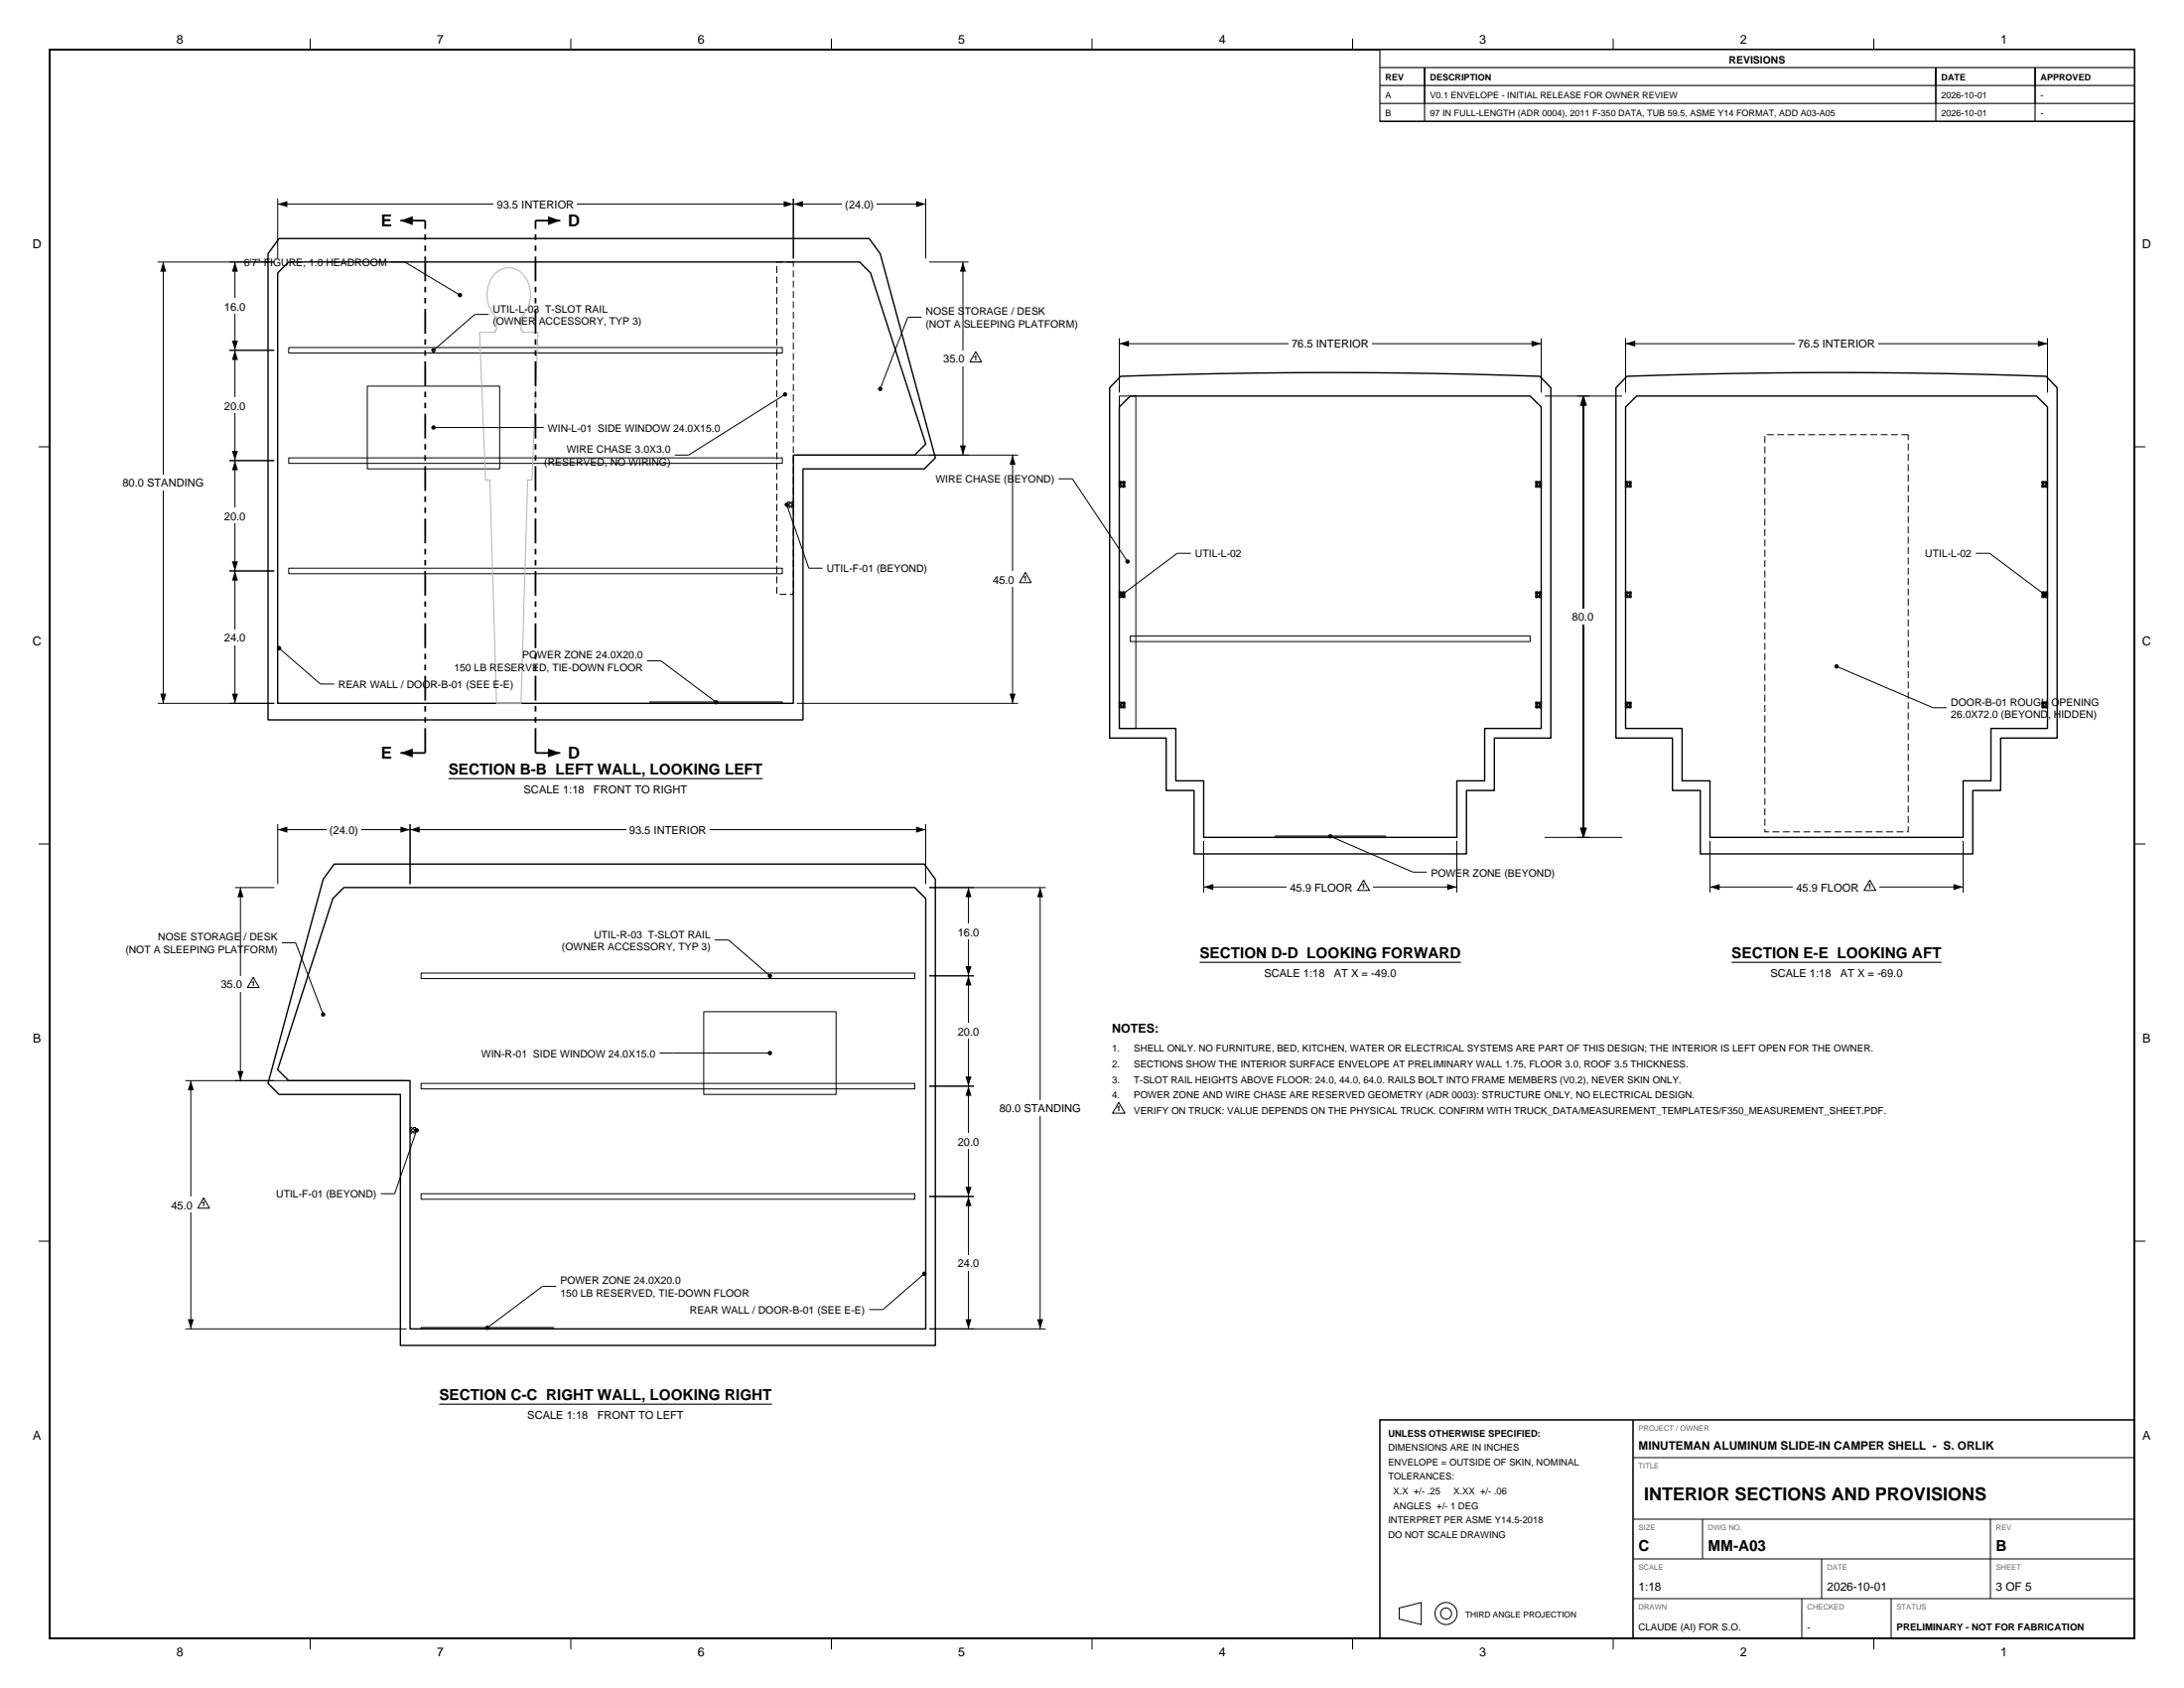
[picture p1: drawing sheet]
<svg xmlns="http://www.w3.org/2000/svg" width="559mm" height="432mm" viewBox="0 0 559 432" stroke-linecap="round" stroke-linejoin="round" font-family="sans-serif">
<path d="M12.7 12.7h533.4v406.4h-533.4z" fill="none" stroke="#000" stroke-width=".49"/>
<g fill="none" stroke="#000" stroke-width=".25">
<path d="M79.4 9.9v2.8M146 9.9v2.8M212.7 9.9v2.8M279.4 9.9v2.8M346.1 9.9v2.8M412.7 9.9v2.8M479.4 9.9v2.8M9.9 114.3h2.8M546.1 114.3h2.8M9.9 215.9h2.8M546.1 215.9h2.8M9.9 317.5h2.8"/>
<path d="M546.1 317.5h2.8M417.8 372.9h128.3M417.8 388.6h128.3M417.8 398.8h128.3M435.6 388.6v10.2M466.1 398.8v10.1M509.3 388.6v20.3M79.4 419.1v2.8M146 419.1v2.8M212.7 419.1v2.8M279.4 419.1v2.8M346.1 419.1v2.8"/>
<path d="M358 411.3l5.6-1.4v5.7l-5.6-1.4zM412.7 419.1v2.8M417.8 408.9h128.3M461 408.9v10.2M479.4 419.1v2.8M483.9 408.9v10.2"/>
<circle cx="370" cy="412.7" r="2.82"/>
<circle cx="370" cy="412.7" r="1.41"/>
</g>
<path d="M353.1 363.2h193v55.9h-193zM417.8 363.2v55.9" fill="none" stroke="#000" stroke-width=".39"/>
<path d="M353.1 12.7h193v18.3h-193z" fill-rule="evenodd" fill="#fff" stroke="#000" stroke-width=".28"/>
<path d="M353.1 17.3h193M364.5 17.3v13.7M495.3 17.3v13.7M520.7 17.3v13.7M353.1 21.9h193M353.1 26.5h193M353.1 31h193M114.7 199.2h80.4" fill="none" stroke="#000" stroke-width=".28"/>
<path d="M71 69.8l2.9-2.8h146l2.8 2.8 14.2 43.8-2.9 2.8h-31v63.5h-132zM71.4 61h151l2.8 3.9 14.1 52.2-2.8 2.8h-31v64.2h-136.9v-119.2z" fill="none" stroke="#000" stroke-width=".35"/>
<path d="M73.9 88.9h126.3v1.4h-126.3zM94 98.8h33.8v21.1h-33.8zM73.9 117.1h126.3v1.4h-126.3zM201.6 128.4h.5v.4h.4v-.4h.5v.5h-.4v.4h.4v.5h-.5v-.3h-.4v.3h-.5v-.5h.3v-.4h-.3zM58.7 146h11.5M60.1 146v33.9M73.9 145.3h126.3v1.5h-126.3zM58.7 179.9h11.5M166.3 179.6h33.9v.3h-33.9z" fill="none" stroke="#000" stroke-width=".25"/>
<path d="M198.8 67h4.2v85h-4.2z" fill="none" stroke="#000" stroke-width=".25" stroke-dasharray="1.8 .9" stroke-linecap="butt"/>
<path d="M126.8 69.9a4.9 4.9 0 0 1 7.8 1.3 8.1 8.1 0 0 1-1.3 9.9v3.4h.4l-.1 .5h4l-1.5 37.8h-1.1l-1.7 57.1h-6.3l-1.7-57.1h-1.1l-1.5-37.6v-.2h4v-.5h.3v-3.4a8 8 0 0 1-.2-11.2z" fill="none" stroke="#b3b3b3" stroke-width=".25"/>
<path d="M108.8 192.6v-136.2M137 192.6v-136.2" fill="none" stroke="#000" stroke-width=".46" stroke-dasharray="6.3 1.4 1.4 1.4 1.4 1.4" stroke-linecap="butt"/>
<path d="M102.4 56.4h6.4M137 56.4h6.4M102.4 192.6h6.4M137 192.6h6.4" fill="none" stroke="#000" stroke-width=".46"/>
<path d="M102.4 56.4l3.2-1.1v2.3zM140.2 55.3l3.2 1.1-3.2 1.2zM60.1 146l.8 2.5h-1.6zM59.3 177.4h1.6l-.8 2.5zM102.4 192.6l3.2-1.1v2.2zM140.2 191.5l3.2 1.1-3.2 1.1z" fill="#000"/>
<path d="M56.7 161h6.9v3.9h-6.9z" fill-rule="evenodd" fill="#fff"/>
<path d="M58.7 117.8h11.5M60.1 117.8v28.2M58.7 146h11.5" fill="none" stroke="#000" stroke-width=".25"/>
<path d="M60.1 117.8l.8 2.5h-1.6zM59.3 143.6h1.6l-.8 2.4z" fill="#000"/>
<path d="M56.7 130h6.9v3.9h-6.9z" fill-rule="evenodd" fill="#fff"/>
<path d="M58.7 89.6h11.5M60.1 89.6v28.2M58.7 117.8h11.5" fill="none" stroke="#000" stroke-width=".25"/>
<path d="M60.1 89.6l.8 2.5h-1.6zM59.3 115.4h1.6l-.8 2.4z" fill="#000"/>
<path d="M56.7 101.8h6.9v3.9h-6.9z" fill-rule="evenodd" fill="#fff"/>
<path d="M58.7 67h11.5M60.1 67v22.6M58.7 89.6h11.5" fill="none" stroke="#000" stroke-width=".25"/>
<path d="M60.1 67l.8 2.5h-1.6zM59.3 87.1h1.6l-.8 2.5z" fill="#000"/>
<path d="M56.7 76.4h6.9v3.9h-6.9z" fill-rule="evenodd" fill="#fff"/>
<path d="M40.4 67h29.8M41.8 67v112.9M40.4 179.9h29.8" fill="none" stroke="#000" stroke-width=".25"/>
<path d="M41.8 67l.7 2.5h-1.5zM41 177.4h1.5l-.7 2.5z" fill="#000"/>
<path d="M30.6 121.5h22.3v3.9h-22.3z" fill-rule="evenodd" fill="#fff"/>
<path d="M71 50.8v15.3M71 52.2h132M203 50.8v15.3" fill="none" stroke="#000" stroke-width=".25"/>
<path d="M71 52.2l2.5-.8v1.6zM200.5 51.4l2.5 .8-2.5 .8z" fill="#000"/>
<path d="M126.4 50.3h21.2v3.9h-21.2z" fill-rule="evenodd" fill="#fff"/>
<path d="M203 50.8v15.3M203 52.2h33.9M236.9 50.8v15.3" fill="none" stroke="#000" stroke-width=".25"/>
<path d="M203 52.2l2.5-.8v1.6zM234.4 51.4l2.5 .8-2.5 .8z" fill="#000"/>
<path d="M215.5 50.3h8.8v3.9h-8.8z" fill-rule="evenodd" fill="#fff"/>
<path d="M237.7 67h10.1M246.4 67v49.4M237.7 116.4h10.1" fill="none" stroke="#000" stroke-width=".25"/>
<path d="M246.4 67l.8 2.5h-1.6zM245.6 113.9h1.6l-.8 2.5z" fill="#000"/>
<path d="M240.6 89.8h11.5v3.9h-11.5z" fill-rule="evenodd" fill="#fff"/>
<path d="M249.7 90l1.5 2.6h-3z" fill="#fff" stroke="#000" stroke-width=".25"/>
<path d="M203.9 116.4h56.6M259.1 116.4v63.5M203.9 179.9h56.6" fill="none" stroke="#000" stroke-width=".25"/>
<path d="M259.1 116.4l.8 2.5h-1.6zM258.3 177.4h1.6l-.8 2.5z" fill="#000"/>
<path d="M253.3 146.2h11.5v3.9h-11.5z" fill-rule="evenodd" fill="#fff"/>
<path d="M262.4 146.4l1.5 2.6h-3z" fill="#fff" stroke="#000" stroke-width=".25"/>
<g fill="none" stroke="#000" stroke-width=".25">
<path d="M100 67h3.6l14.1 8.5M125 80.4h-3.5l-10.6 9.2M235.8 81.1h-3.5l-7.1 18.4M110.9 109.4h28.2M200.9 100.9l-24.7 15.5h-3.6M201.3 129.1l5.6 16.2h3.6M71.4 165.8l10.6 9.2h3.5M165.6 169.1h3.5l14.1 10.5M107.7 248.9h126.3v1.4h-126.3zM180.1 258.8h33.8v21.2h-33.8zM107.7 277.1h126.3v1.5h-126.3zM104.9 288.4h.5v.4h.4v-.4h.5v.6h-.3v.3h.3v.5h-.5v-.3h-.4v.3h-.5v-.5h.4v-.3h-.4z"/>
<path d="M107.7 305.4h126.3v1.4h-126.3zM237.7 306.1h11.5M247.8 306.1v33.8M107.7 339.6h33.9v.3h-33.9zM237.7 339.9h11.5"/>
</g>
<g fill="#000">
<path d="M247.8 306.1l.8 2.4h-1.6zM247 337.5h1.6l-.8 2.4z"/>
<circle cx="117.7" cy="75.5" r=".56"/>
<circle cx="110.9" cy="89.6" r=".56"/>
<circle cx="225.2" cy="99.5" r=".56"/>
<circle cx="110.9" cy="109.4" r=".56"/>
<circle cx="200.9" cy="100.9" r=".56"/>
<circle cx="201.3" cy="129.1" r=".56"/>
<circle cx="71.4" cy="165.8" r=".56"/>
<circle cx="183.2" cy="179.6" r=".56"/>
</g>
<path d="M85.2 229.9l2.8-2.9h146l2.9 2.9v110h-132v-63.5h-31l-2.9-2.8zM85.5 221h151l2.8 3.9v119.3h-136.9v-64.2h-31l-2.8-2.9 14.1-52.2z" fill="none" stroke="#000" stroke-width=".35"/>
<path d="M112.4 359.2h85.1" fill="none" stroke="#000" stroke-width=".28"/>
<path d="M244.3 321.1h6.9v3.8h-6.9z" fill-rule="evenodd" fill="#fff"/>
<path d="M237.7 277.8h11.5M247.8 277.8v28.3M237.7 306.1h11.5" fill="none" stroke="#000" stroke-width=".25"/>
<path d="M247.8 277.8l.8 2.5h-1.6zM247 303.6h1.6l-.8 2.5z" fill="#000"/>
<path d="M244.3 290h6.9v3.9h-6.9z" fill-rule="evenodd" fill="#fff"/>
<path d="M237.7 249.6h11.5M247.8 249.6v28.2M237.7 277.8h11.5" fill="none" stroke="#000" stroke-width=".25"/>
<path d="M247.8 249.6l.8 2.5h-1.6zM247 275.4h1.6l-.8 2.4z" fill="#000"/>
<path d="M244.3 261.8h6.9v3.9h-6.9z" fill-rule="evenodd" fill="#fff"/>
<path d="M237.7 227h11.5M247.8 227v22.6M237.7 249.6h11.5" fill="none" stroke="#000" stroke-width=".25"/>
<path d="M247.8 227l.8 2.5h-1.6zM247 247.2h1.6l-.8 2.4z" fill="#000"/>
<path d="M244.3 236.4h6.9v3.9h-6.9z" fill-rule="evenodd" fill="#fff"/>
<path d="M237.7 227h29.8M266.1 227v112.9M237.7 339.9h29.8" fill="none" stroke="#000" stroke-width=".25"/>
<path d="M266.1 227l.8 2.5h-1.5zM265.4 337.5h1.5l-.8 2.4z" fill="#000"/>
<path d="M255 281.6h22.3v3.8h-22.3z" fill-rule="evenodd" fill="#fff"/>
<path d="M104.9 210.8v15.4M104.9 212.2h132M236.9 210.8v15.4" fill="none" stroke="#000" stroke-width=".25"/>
<path d="M104.9 212.2l2.5-.7v1.5zM234.4 211.5l2.5 .7-2.5 .8z" fill="#000"/>
<path d="M160.3 210.3h21.2v3.9h-21.2z" fill-rule="evenodd" fill="#fff"/>
<path d="M71 210.8v15.4M71 212.2h33.9M104.9 210.8v15.4" fill="none" stroke="#000" stroke-width=".25"/>
<path d="M71 212.2l2.5-.7v1.5zM102.4 211.5l2.5 .7-2.5 .8z" fill="#000"/>
<path d="M83.6 210.3h8.8v3.9h-8.8z" fill-rule="evenodd" fill="#fff"/>
<path d="M60.1 227h10.1M61.5 227v49.4M60.1 276.4h10.1" fill="none" stroke="#000" stroke-width=".25"/>
<path d="M61.5 227l.8 2.5h-1.6zM60.7 274h1.6l-.8 2.4z" fill="#000"/>
<path d="M55.8 249.8h11.5v3.9h-11.5z" fill-rule="evenodd" fill="#fff"/>
<path d="M64.8 250l1.5 2.6h-3z" fill="#fff" stroke="#000" stroke-width=".25"/>
<path d="M47.4 276.4h56.6M48.8 276.4v63.5M47.4 339.9h56.6" fill="none" stroke="#000" stroke-width=".25"/>
<path d="M48.8 276.4l.8 2.5h-1.6zM48 337.5h1.6l-.8 2.4z" fill="#000"/>
<path d="M43.1 306.2h11.5v3.9h-11.5z" fill-rule="evenodd" fill="#fff"/>
<path d="M52.1 306.4l1.5 2.7h-3z" fill="#fff" stroke="#000" stroke-width=".25"/>
<g fill="none" stroke="#000" stroke-width=".25">
<path d="M286.4 86.5v13.9M286.4 87.9h107.9M394.3 86.5v13.9M286.4 101.3h4.2v85h-4.2zM270.9 122.5h3.5l14.1 21.2M289.2 162.7h102.3v1.4h-102.3zM326.2 213.9h28.3v.3h-28.3zM340.4 213.9l21.1 9.2h3.6M72.1 241.2h3.5l7.1 18.3M182.9 240.5h3.5l10.6 9.1M168.8 269.4h28.2M106.6 289.1l-5.6 16.3h-3.6"/>
<path d="M142.3 329.1h-3.5l-14.1 10.6M236.5 325.8l-10.6 9.2h-3.5"/>
</g>
<g fill="#000">
<path d="M286.4 87.9l2.5-.8v1.6zM391.9 87.1l2.4 .8-2.4 .8z"/>
<circle cx="288.5" cy="143.7" r=".56"/>
<circle cx="340.4" cy="213.9" r=".56"/>
<circle cx="82.7" cy="259.5" r=".56"/>
<circle cx="197" cy="249.6" r=".56"/>
<circle cx="197" cy="269.4" r=".56"/>
<circle cx="106.6" cy="289.1" r=".56"/>
<circle cx="124.7" cy="339.7" r=".56"/>
<circle cx="236.5" cy="325.8" r=".56"/>
</g>
<path d="M286.7 96.3a1504.5 1504.5 0 0 1 107.3 0l2.8 2.9v89.6h-14.5v13.4h-7.1v16.2h-69.7v-16.2h-7.1v-13.4h-14.5v-89.6zM289.2 101.3h102.3l2.8 2.8v82.2h-14.4v13.4h-7.2v14.5h-64.7v-14.5h-7.2v-13.4h-14.4v-82.2zM286.4 123.2h.5v.4h.4v-.4h.5v.5h-.4v.4h.4v.5h-.5v-.4h-.4v.4h-.5v-.5h.4v-.4h-.4zM392.9 123.2h.5v.4h.4v-.4h.5v.5h-.3v.4h.3v.5h-.5v-.4h-.4v.4h-.5v-.5h.4v-.4h-.4zM286.4 151.4h.5v.4h.4v-.4h.5v.5h-.4v.4h.4v.5h-.5v-.3h-.4v.3h-.5v-.5h.4v-.4h-.4zM392.9 151.4h.5v.4h.4v-.4h.5v.5h-.3v.4h.3v.5h-.5v-.3h-.4v.3h-.5v-.5h.4v-.4h-.4zM286.4 179.6h.5v.4h.4v-.4h.5v.6h-.4v.3h.4v.5h-.5v-.3h-.4v.3h-.5v-.5h.4v-.3h-.4zM392.9 179.6h.5v.4h.4v-.4h.5v.6h-.3v.3h.3v.5h-.5v-.3h-.4v.3h-.5v-.5h.4v-.3h-.4z" fill="none" stroke="#000" stroke-width=".35"/>
<path d="M306.9 246.2h66.9" fill="none" stroke="#000" stroke-width=".28"/>
<path d="M329.8 86h21.1v3.9h-21.1z" fill-rule="evenodd" fill="#fff"/>
<path d="M308 215.1v13.2M372.7 215.1v13.2M308 226.9h64.7" fill="none" stroke="#000" stroke-width=".25"/>
<path d="M308 226.9l2.4-.8v1.6zM370.3 226.1l2.4 .8-2.4 .8z" fill="#000"/>
<path d="M329.4 225h22v3.8h-22z" fill-rule="evenodd" fill="#fff"/>
<path d="M348.9 225.2l1.5 2.6h-3z" fill="#fff" stroke="#000" stroke-width=".25"/>
<path d="M395.2 101.3h11.5M405.3 101.3v112.9M395.2 214.2h11.5" fill="none" stroke="#000" stroke-width=".25"/>
<path d="M405.3 101.3l.7 2.5h-1.5zM404.5 211.7h1.5l-.7 2.5z" fill="#000"/>
<path d="M401.8 155.8h6.9v3.9h-6.9z" fill-rule="evenodd" fill="#fff"/>
<path d="M415.9 86.5v13.9M415.9 87.9h108M523.9 86.5v13.9M304.7 141.5h-3.5l-14.1 10.6M469.9 170.5l24.7 10.5h3.5" fill="none" stroke="#000" stroke-width=".25"/>
<g fill="#000">
<path d="M415.9 87.9l2.5-.8v1.6zM521.4 87.1l2.5 .8-2.5 .8z"/>
<circle cx="287.1" cy="152.1" r=".56"/>
<circle cx="469.9" cy="170.5" r=".56"/>
</g>
<path d="M416.3 96.3a1504.5 1504.5 0 0 1 107.2 0l2.8 2.9v89.6h-14.4v13.4h-7.1v16.2h-69.8v-16.2h-7.1v-13.4h-14.4v-89.6zM415.9 104.1l2.8-2.8h102.4l2.8 2.8v82.2h-14.5v13.4h-7.1v14.5h-64.8v-14.5h-7.1v-13.4h-14.5zM415.9 123.2h.5v.4h.4v-.4h.5v.5h-.3v.4h.3v.5h-.5v-.4h-.4v.4h-.5v-.5h.4v-.4h-.4zM522.5 123.2h.5v.4h.4v-.4h.5v.5h-.4v.4h.4v.5h-.5v-.4h-.4v.4h-.5v-.5h.3v-.4h-.3zM415.9 151.4h.5v.4h.4v-.4h.5v.5h-.3v.4h.3v.5h-.5v-.3h-.4v.3h-.5v-.5h.4v-.4h-.4zM522.5 151.4h.5v.4h.4v-.4h.5v.5h-.4v.4h.4v.5h-.5v-.3h-.4v.3h-.5v-.5h.3v-.4h-.3zM415.9 179.6h.5v.4h.4v-.4h.5v.6h-.3v.3h.3v.5h-.5v-.3h-.4v.3h-.5v-.5h.4v-.3h-.4zM522.5 179.6h.5v.4h.4v-.4h.5v.6h-.4v.3h.4v.5h-.5v-.3h-.4v.3h-.5v-.5h.3v-.3h-.3z" fill="none" stroke="#000" stroke-width=".35"/>
<path d="M451.6 111.2h36.6v101.6h-36.6z" fill="none" stroke="#000" stroke-width=".25" stroke-dasharray="1.8 .9" stroke-linecap="butt"/>
<path d="M443.1 246.2h53.6" fill="none" stroke="#000" stroke-width=".28"/>
<path d="M459.3 86h21.2v3.9h-21.2z" fill-rule="evenodd" fill="#fff"/>
<path d="M437.5 215.1v13.2M502.3 215.1v13.2M437.5 226.9h64.8" fill="none" stroke="#000" stroke-width=".25"/>
<path d="M437.5 226.9l2.5-.8v1.6zM499.8 226.1l2.5 .8-2.5 .8z" fill="#000"/>
<path d="M458.9 225h22v3.8h-22z" fill-rule="evenodd" fill="#fff"/>
<path d="M478.4 225.2l1.5 2.6h-3z" fill="#fff" stroke="#000" stroke-width=".25"/>
<path d="M403.6 101.3h11.4M405 101.3v112.9M403.6 214.2h11.4" fill="none" stroke="#000" stroke-width=".25"/>
<path d="M405 101.3l.8 2.5h-1.6zM404.2 211.7h1.6l-.8 2.5z" fill="#000"/>
<path d="M401.5 155.8h6.9v3.9h-6.9z" fill-rule="evenodd" fill="#fff"/>
<path d="M505.5 141.5h3.6l14.1 10.6" fill="none" stroke="#000" stroke-width=".25"/>
<circle cx="523.2" cy="152.1" r=".56" fill="#000"/>
<path d="M286.2 282l1.6 2.8h-3.1z" fill="#fff" stroke="#000" stroke-width=".25"/>
<text font-size="4.6" x="420.7" y="383.7">INTERIOR SECTIONS AND PROVISIONS</text>
<g font-size="4.2">
<text x="97.5" y="57.9">E</text>
<text x="145.4" y="57.9">D</text>
<text x="97.5" y="194">E</text>
<text x="145.4" y="194">D</text>
</g>
<g font-size="3.9">
<text x="114.7" y="198.1">SECTION B-B LEFT WALL, LOOKING LEFT</text>
<text x="306.9" y="245.1">SECTION D-D LOOKING FORWARD</text>
<text x="443.1" y="245.1">SECTION E-E LOOKING AFT</text>
<text x="112.4" y="358.1">SECTION C-C RIGHT WALL, LOOKING RIGHT</text>
<text x="419.2" y="396.7">C</text>
<text x="437" y="396.7">MM-A03</text>
<text x="510.7" y="396.7">B</text>
</g>
<g font-size="3.2">
<text x="45.2" y="11.3">8</text>
<text x="111.8" y="11.3">7</text>
<text x="178.5" y="11.3">6</text>
<text x="245.2" y="11.3">5</text>
<text x="311.9" y="11.3">4</text>
<text x="378.5" y="11.3">3</text>
<text x="445.2" y="11.3">2</text>
<text x="511.9" y="11.3">1</text>
<text x="8.4" y="63.5">D</text>
<text x="548.1" y="63.5">D</text>
<text x="8.4" y="165.1">C</text>
<text x="548.1" y="165.1">C</text>
<text x="8.5" y="266.7">B</text>
<text x="284.5" y="264.2">NOTES:</text>
<text x="548.2" y="266.7">B</text>
<text x="8.5" y="368.3">A</text>
<text x="548.2" y="368.3">A</text>
<text x="45.2" y="423.7">8</text>
<text x="111.8" y="423.7">7</text>
<text x="178.5" y="423.7">6</text>
<text x="245.2" y="423.7">5</text>
<text x="311.9" y="423.7">4</text>
<text x="378.5" y="423.7">3</text>
<text x="445.2" y="423.7">2</text>
<text x="511.9" y="423.7">1</text>
</g>
<g font-size="3">
<text x="419.2" y="370.8">MINUTEMAN ALUMINUM SLIDE-IN CAMPER SHELL - S. ORLIK</text>
<text x="419.2" y="406.8">1:18</text>
<text x="467.5" y="406.8">2026-10-01</text>
<text x="510.7" y="406.8">3 OF 5</text>
</g>
<g font-size="2.8">
<text x="127.1" y="53.3">93.5 INTERIOR</text>
<text x="216.2" y="53.3">(24.0)</text>
<text x="57.4" y="79.4">16.0</text>
<text x="330.5" y="89">76.5 INTERIOR</text>
<text x="460" y="89">76.5 INTERIOR</text>
<text x="241.3" y="92.8">35.0</text>
<text x="57.4" y="104.8">20.0</text>
<text x="31.3" y="124.5">80.0 STANDING</text>
<text x="57.4" y="133">20.0</text>
<text x="254" y="149.2">45.0</text>
<text x="402.2" y="158.8">80.0</text>
<text x="57.4" y="164">24.0</text>
<text x="134" y="203.1">SCALE 1:18</text>
<text x="151.9" y="203.1">FRONT TO RIGHT</text>
<text x="84.3" y="213.3">(24.0)</text>
<text x="161" y="213.3">93.5 INTERIOR</text>
<text x="330.1" y="228">45.9 FLOOR</text>
<text x="459.6" y="228">45.9 FLOOR</text>
<text x="245" y="239.4">16.0</text>
<text x="323.5" y="250">SCALE 1:18</text>
<text x="341.3" y="250">AT X = -49.0</text>
<text x="453" y="250">SCALE 1:18</text>
<text x="470.9" y="250">AT X = -69.0</text>
<text x="56.5" y="252.8">35.0</text>
<text x="245" y="264.8">20.0</text>
<text x="255.7" y="284.6">80.0 STANDING</text>
<text x="245" y="293">20.0</text>
<text x="43.8" y="309.2">45.0</text>
<text x="245" y="324.1">24.0</text>
<text x="134.9" y="363.1">SCALE 1:18</text>
<text x="152.8" y="363.1">FRONT TO LEFT</text>
</g>
<g font-size="2.6">
<text x="442.4" y="16.2">REVISIONS</text>
<text x="62.4" y="68.1">6'7&quot; FIGURE, 1.0 HEADROOM</text>
<text x="126.1" y="79.9">UTIL-L-03 T-SLOT RAIL</text>
<text x="126.1" y="83.1">(OWNER ACCESSORY, TYP 3)</text>
<text x="236.9" y="80.6">NOSE STORAGE / DESK</text>
<text x="236.9" y="83.8">(NOT A SLEEPING PLATFORM)</text>
<text x="140.2" y="110.4">WIN-L-01 SIDE WINDOW 24.0X15.0</text>
<text x="139.3" y="119.1">(RESERVED, NO WIRING)</text>
<text x="145" y="115.9">WIRE CHASE 3.0X3.0</text>
<text x="239.4" y="123.5">WIRE CHASE (BEYOND)</text>
<text x="305.8" y="142.6">UTIL-L-02</text>
<text x="492.6" y="142.6">UTIL-L-02</text>
<text x="211.5" y="146.4">UTIL-F-01 (BEYOND)</text>
<text x="116.2" y="171.7">150 LB RESERVED, TIE-DOWN FLOOR</text>
<text x="133.7" y="168.5">POWER ZONE 24.0X20.0</text>
<text x="86.6" y="176">REAR WALL / DOOR-B-01 (SEE E-E)</text>
<text x="499.2" y="180.5">DOOR-B-01 ROUGH OPENING</text>
<text x="499.2" y="183.7">26.0X72.0 (BEYOND, HIDDEN)</text>
<text x="366.1" y="224.2">POWER ZONE (BEYOND)</text>
<text x="152" y="239.9">UTIL-R-03 T-SLOT RAIL</text>
<text x="32.1" y="243.8">(NOT A SLEEPING PLATFORM)</text>
<text x="40.5" y="240.6">NOSE STORAGE / DESK</text>
<text x="143.7" y="243.1">(OWNER ACCESSORY, TYP 3)</text>
<text x="123.2" y="270.4">WIN-R-01 SIDE WINDOW 24.0X15.0</text>
<text x="70.7" y="306.4">UTIL-F-01 (BEYOND)</text>
<text x="143.4" y="328.5">POWER ZONE 24.0X20.0</text>
<text x="143.4" y="331.7">150 LB RESERVED, TIE-DOWN FLOOR</text>
<text x="176.5" y="336.1">REAR WALL / DOOR-B-01 (SEE E-E)</text>
</g>
<g font-size="2.5">
<text x="284.5" y="269.1">1.</text>
<text x="290.1" y="269.1">SHELL ONLY. NO FURNITURE, BED, KITCHEN, WATER OR ELECTRICAL SYSTEMS ARE PART OF THIS DESIGN; THE INTERIOR IS LEFT OPEN FOR THE OWNER.</text>
<text x="284.5" y="273">2.</text>
<text x="290.1" y="273">SECTIONS SHOW THE INTERIOR SURFACE ENVELOPE AT PRELIMINARY WALL 1.75, FLOOR 3.0, ROOF 3.5 THICKNESS.</text>
<text x="284.5" y="277">3.</text>
<text x="284.5" y="281">4.</text>
<text x="290.1" y="277">T-SLOT RAIL HEIGHTS ABOVE FLOOR: 24.0, 44.0, 64.0. RAILS BOLT INTO FRAME MEMBERS (V0.2), NEVER SKIN ONLY.</text>
<text x="290.1" y="281">POWER ZONE AND WIRE CHASE ARE RESERVED GEOMETRY (ADR 0003): STRUCTURE ONLY, NO ELECTRICAL DESIGN.</text>
<text x="290.1" y="284.9">VERIFY ON TRUCK: VALUE DEPENDS ON THE PHYSICAL TRUCK. CONFIRM WITH TRUCK_DATA/MEASUREMENT_TEMPLATES/F350_MEASUREMENT_SHEET.PDF.</text>
<text x="419.2" y="417">CLAUDE (AI) FOR S.O.</text>
<text x="462.4" y="417">-</text>
<text x="485.3" y="417">PRELIMINARY - NOT FOR FABRICATION</text>
</g>
<g font-size="2.4">
<text x="355.2" y="367.5">UNLESS OTHERWISE SPECIFIED:</text>
<text x="355.2" y="371.2">DIMENSIONS ARE IN INCHES</text>
<text x="355.2" y="374.9">ENVELOPE = OUTSIDE OF SKIN, NOMINAL</text>
<text x="355.2" y="378.6">TOLERANCES:</text>
<text x="356.5" y="382.3">X.X +/- .25</text>
<text x="371.9" y="382.3">X.XX +/- .06</text>
<text x="355.2" y="389.7">INTERPRET PER ASME Y14.5-2018</text>
<text x="356.5" y="386">ANGLES +/- 1 DEG</text>
<text x="355.2" y="393.4">DO NOT SCALE DRAWING</text>
</g>
<g font-size="2.3">
<text x="354.5" y="20.5">REV</text>
<text x="365.9" y="20.5">DESCRIPTION</text>
<text x="496.7" y="20.5">DATE</text>
<text x="522.1" y="20.5">APPROVED</text>
<text x="354.5" y="25">A</text>
<text x="354.5" y="29.6">B</text>
<text x="365.9" y="25">V0.1 ENVELOPE - INITIAL RELEASE FOR OWNER REVIEW</text>
<text x="365.9" y="29.6">97 IN FULL-LENGTH (ADR 0004), 2011 F-350 DATA, TUB 59.5, ASME Y14 FORMAT, ADD A03-A05</text>
<text x="496.7" y="25">2026-10-01</text>
<text x="496.7" y="29.6">2026-10-01</text>
<text x="522.1" y="25">-</text>
<text x="522.1" y="29.6">-</text>
</g>
<text font-size="2.1" x="374.9" y="413.8">THIRD ANGLE PROJECTION</text>
<text font-size="2" x="285.7" y="284.3">1</text>
<g font-size="1.9">
<text x="249.1" y="92.1">1</text>
<text x="261.8" y="148.5">1</text>
<text x="348.4" y="227.3">1</text>
<text x="477.9" y="227.3">1</text>
<text x="64.3" y="252.1">1</text>
<text x="51.6" y="308.6">1</text>
</g>
<g font-size="1.9" fill="#6b6b6b">
<text x="419.2" y="366">PROJECT / OWNER</text>
<text x="419.2" y="375.7">TITLE</text>
<text x="419.2" y="391.4">SIZE</text>
<text x="437" y="391.4">DWG NO.</text>
<text x="510.7" y="391.4">REV</text>
<text x="419.2" y="401.6">SCALE</text>
<text x="467.5" y="401.6">DATE</text>
<text x="510.7" y="401.6">SHEET</text>
<text x="419.2" y="411.8">DRAWN</text>
<text x="462.4" y="411.8">CHECKED</text>
<text x="485.3" y="411.8">STATUS</text>
</g>
</svg>
